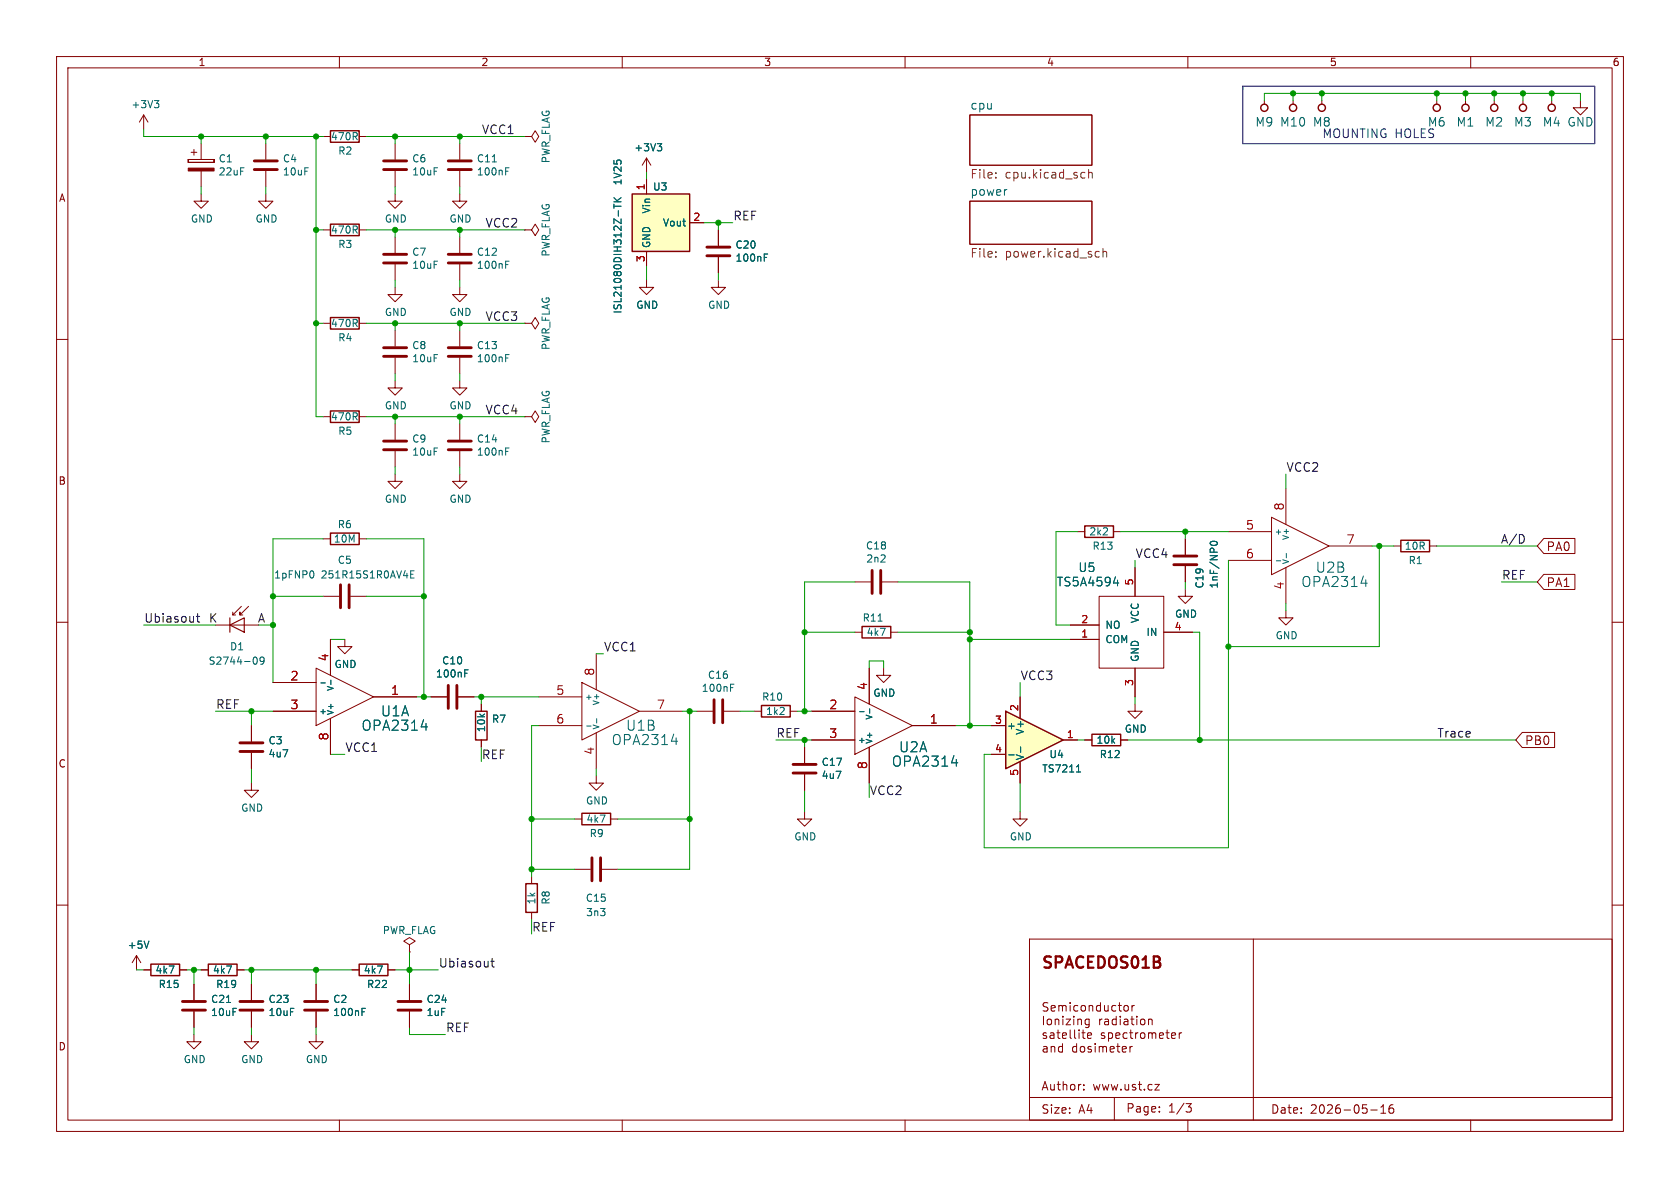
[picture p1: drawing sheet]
<svg xmlns="http://www.w3.org/2000/svg" width="297mm" height="210mm" viewBox="0 0 297 210" stroke-linecap="round" stroke-linejoin="round" font-family="sans-serif">
<g fill="none" stroke="#840000" stroke-width=".18">
<path d="M10 10h277v190h-277zM12 12h273v186h-273zM60 10v2M110 10v2M160 10v2M210 10v2M260 10v2M33.3 28.2v.5zM33.3 28.7h4.5zM33.3 28.2h4.5zM33.8 26.9h1M34.3 26.4v1"/>
<path d="M35.6 34.3v1.3h1.2l-1.2 1.2-1.3-1.2h1.3M35.6 25.4v2.8M35.6 30.2v2.8M37.8 28.2v.5zM47 34.3v1.3h1.3l-1.3 1.2-1.3-1.2h1.3M57.1 24.1h1.3M63.5 24.1h1.3M69.8 34.3v1.3h1.3l-1.3 1.2-1.2-1.2h1.2M171.4 20.3h21.6v8.9h-21.6zM171.4 35.6h21.6v7.6h-21.6zM57.1 40.6h1.3M63.5 40.6h1.3"/>
<path d="M69.8 50.8v1.3h1.3l-1.3 1.2-1.2-1.2h1.2M10 60h2M285 60h2M57.1 95.3h1.3M63.5 95.3h1.3M190.5 94h1.3M196.8 94h1.3M209.5 95.3v2.7M10 110h2M38.1 110.5h7.6M41.1 108.7h.6M42.7 107.2l-1.6 1.5v-.5"/>
<path d="M43.9 107.2l-1.5 1.5v-.5v.5h.5M55.9 118.1l10.1 5.1-10.1 5.1zM57.1 105.4h2.8M58.4 113v6.4M61 113v1.3h1.2l-1.2 1.3-1.3-1.3h1.3M62 105.4h2.8M105.4 115.6v6.3M151.1 102.9h2.8M151.1 111.8h1.3M153.7 118.1v6.4M156 102.9h2.7M156.2 118.1v1.3h1.3l-1.3 1.3-1.3-1.3h1.3"/>
<path d="M157.5 111.8h1.2M189.2 110.5h5.1M189.2 113h5.1M194.3 105.4h11.4v12.7h-11.4zM200.7 100.3v5.1M200.7 118.1v5.1M205.7 111.8h5.1M209.5 104.1v1.3h1.3l-1.3 1.3-1.2-1.3h1.2M209.5 100.1v2.8M285 110h2M44.4 138.4v1.3h1.3l-1.3 1.3-1.2-1.3h1.2M44.4 128.3v2.8"/>
<path d="M44.4 133.1v2.8M48.3 125.7h7.6M48.3 120.7h7.6M58.4 127v6.4M66 123.2h7.7M85.1 124.5v1.2M85.1 130.8v1.3M95.2 123.2h7.7M95.2 128.3h7.7M102.9 120.7l10.1 5-10.1 5.1zM105.4 129.5v6.4M113 125.7h7.6"/>
<path d="M123.2 125.7h2.8M128 125.7h2.8M133.3 125.7h1.3M139.7 125.7h1.3M143.5 125.7h7.6M143.5 130.8h7.6M151.1 123.2l10.2 5.1-10.2 5.1zM153.7 132.1v6.3M161.3 128.3h7.6M191.8 130.8h1.2M198.1 130.8h1.3M200.7 124.5v1.2h1.2l-1.2 1.3-1.3-1.3h1.3"/>
<path d="M94 154.9v1.3M101.6 153.7h2.8M106.4 153.7h2.8M180.3 143.5v1.3h1.3l-1.3 1.3-1.2-1.3h1.2M10 160h2M34.3 174v2.8M34.3 178.8v2.8M35.6 171.5h1.2M41.9 171.5h1.3M44.4 174v2.8M44.4 178.8v2.8M55.9 174v2.8"/>
<path d="M55.9 178.8v2.8M62.2 171.5h1.3M68.6 171.5h1.2M72.4 167l1-.6-1-.7-1 .7 1 .6v1.3M72.4 168.3h.1M72.4 174v2.8M72.4 178.8v2.8M94 161.3v1.3M182 166h103v32h-103zM184.5 179.7v1.5M185.3 177.3l-.6-.1-.2 .2v.4l.6 .3 .2 .4-.3 .2h-.6M185.8 178.2l.7-.1v-.3l-.5-.1-.2 .3 .1 .7h.6"/>
<path d="M187.2 177.9l.4-.2 .2 .3M187.2 177.7v1M187.8 178l.2-.3 .4 .1 .1 .9M187.8 178v.7M187.9 179.7v.1M189.2 177.2v.2M189.2 177.7v1M189.8 179.7v.1M190.5 177.8l-.4-.1-.3 .3v.5l.2 .2h.5M191.2 177.9l.2-.2 .4 .2 .1 .6-.1 .2h-.4l-.2-.1zM192.5 177.9l.3-.2 .3 .1 .1 .9M192.5 177.7v1"/>
<path d="M194.5 177.8l-.4-.1-.3 .3v.5l.2 .2h.5M194.5 177.2v1.5M195.3 177.7v1h.4l.2-.1M195.9 177.7v1M197.3 177.8l-.5-.1-.3 .3v.5l.2 .2h.6M197.3 179.7v1.5M197.7 177.7h.6M197.9 177.2v1.3l.4 .2M198 179.7v.1M198.8 177.8l.4-.1 .3 .3v.5l-.3 .2h-.4l-.1-.2v-.5zM200.1 177.7v1M200.1 179.7v1.2l.4 .3"/>
<path d="M200.5 177.7l-.2 .1-.2 .2M201 179.7v.1M221.6 166v32M285 160h2M34.3 182.9v1.3h1.3l-1.3 1.2-1.3-1.2h1.3M44.4 182.9v1.3h1.3l-1.3 1.2-1.2-1.2h1.2M55.9 182.9v1.3h1.2l-1.2 1.2-1.3-1.2h1.3M60 198v2M110 198v2M160 198v2M182 194h103M184.5 185.1h.5l.1 .9"/>
<path d="M185 183.4l-.2 .2-.4-.1M185.1 185.3l-.5 .1a.29 .29 0 0 0-.2 .3 .29 .29 0 0 0 .2 .3l.5-.1M185.1 180.4l.3-.2h.4l.1 .2M185.6 183.4l.2 .2 .5-.1M185.8 185v1M185.8 185.1l.2-.1 .4 .1 .1 .9M186.3 182.8v.8M186.5 180.2v1M186.5 180.3l.3-.1h.3l.1 1M187 183.4l.4 .2M187.8 184.5v1.5M187.8 183.4l.2 .2 .5-.1"/>
<path d="M187.8 185.1l-.4-.1-.3 .3v.4l.2 .2h.5M187.9 180.2v1M188.5 180.2h.8l-.8 1M189.2 183.4l.2 .2M189.8 180.2v1M190 183.4l.2 .2M190.3 185.1l-.4-.1-.3 .3v.4l.2 .2h.5M190.3 184.5v1.5M190.5 180.3l.3-.1h.3l.1 1M190.5 180.2v1M190.8 182.6v1M191.1 185.1l.4-.1 .3 .3v.4l-.3 .3-.4-.1-.1-.2v-.4z"/>
<path d="M191.5 183.4l.3 .2M191.6 192.6v.1M191.6 191.8v.1M192.3 183.4l.2 .2 .4-.1M192.5 180.2h-.4l-.3 .2M192.5 180.2v1.2M192.9 185.1l-.4-.1-.2 .2 .1 .2 .5 .2v.3h-.6M193.6 184.5v.1M193.6 185v1M194.3 185.1l.5-.1 .2 .2M194.3 185v1M194.4 180.2v1"/>
<path d="M194.8 180.2h-.3l-.1 .2M195 185.2l.2-.2 .3 .1 .1 .9M195 185.2v.8M195.3 183.4l-.2 .2-.4-.1M195.3 180.2h.6l.1 1M196 182.6v1.5M196.3 185.5l.7-.2-.1-.2-.4-.1-.2 .2v.7h.6M196.7 183.3l-.3 .3-.4-.1M197 194v4M197.3 183.4l.2 .2 .4-.1M197.3 180.2h-.4l-.3 .2M197.4 185h.6"/>
<path d="M197.6 184.5v1.3l.4 .2M198 180.2v1M198.4 185.5l.7-.2-.1-.2-.4-.1-.2 .2 .1 .7h.5M198.5 183.3l.3 .3 .5-.1M198.8 180.2h.5l.1 1M199.3 182.6h-.5l-.2 .1M199.4 180.5l-.5 .1a.29 .29 0 0 0-.2 .3 .29 .29 0 0 0 .2 .3l.5-.1M199.7 182.6h.6M199.8 185v1M199.9 180.2h.6M199.9 182.1v1.3l.4 .2M200.2 185l-.3 .1-.1 .2"/>
<path d="M200.8 182.6v1M201 180.2v1M201.2 182.6h-.3l-.1 .3M201.6 180.4l.3-.2h.4l.1 .2M203 180.3l.3-.1h.3l.1 1M203 180.2v1M204.2 191.7h.8l-.8 1h.8M205 196.5v.1M205 195.7v.1M209.7 195.1h.9l-.5 .6 .4 .1 .1 .5-.3 .3h-.4M210 198v2M242.3 196.2h1.2"/>
<path d="M244.1 196.8h.9M244.1 195.7l.4-.4v1.5M246.3 195.3a.59 .59 0 0 0-.8 .6v.6l.2 .2 .4 .1 .2-.1 .1-.5-.1-.3h-.5l-.3 .3M260 198v2"/>
</g>
<path d="M176 31.3v.2M176 30.5v.2M191.7 30.5h.1M191.8 31.4l-.1 .1M192.5 30v1.5M192.5 30.6l.2-.1h.3l.1 1M176 44.5v.2M176 45.3v.2M193.9 44.4l.4 .1M194.3 45.4l-.4 .1M195 44.6l.2-.2 .4 .1v1M195 43.9v1.6" fill="none" stroke="#725600" stroke-width=".18"/>
<g fill="none" stroke="#006464" stroke-width=".18">
<path d="M177.9 33.5h.1M214 95.9a.75 .75 0 0 1 1.2 .2 .72 .72 0 0 1-1.3-.1zM44.9 116.2l.2-.1a.68 .68 0 0 1 .4 .7 .68 .68 0 0 1-.4 .6h-.2M46.7 116.7l-.3 .2h-.3l-.1-.2 .1-.5 .3-.1 .2 .2a.84 .84 0 0 1-.3 1.1h-.2M55.4 101l.1 .4-.1 .7M72.6 101.5h.4M73.2 100.9h-.6v1.3h.6M155.2 109.8h.8M196.8 103.1h1M197.6 102.6v1M56.7 120.7h.8M58.5 120.2v.8"/>
<path d="M74.5 128.5h1.1M103.7 128.3h.8M105.5 127v.8M118.7 131h1.1M129.1 121.6h.5M129.1 121h.7M152 125.8h.8M153.7 125.3v.8M168.2 134.8h1.1M40 177.2h.8M64 178.9h.4M64 178.3h.6"/>
</g>
<path d="M58.4 23.1h5.1v2h-5.1zM58.4 39.6h5.1v2.1h-5.1zM58.4 94.2h5.1v2.1h-5.1zM191.8 93h5v2h-5zM152.4 110.7h5.1v2.1h-5.1zM84.1 125.7h2v5.1h-2zM134.6 124.7h5.1v2h-5.1zM193 129.8h5.1v2h-5.1zM93 156.2h2v5.1h-2zM36.8 170.4h5.1v2.1h-5.1zM63.5 170.4h5.1v2.1h-5.1z" fill="none" stroke="#840000" stroke-width=".25"/>
<g fill="none" stroke="#840000" stroke-width=".51">
<path d="M207.5 98.3h4.1M207.5 99.8h4.1M60.2 103.4v4M61.7 103.4v4M154.2 100.8v4.1M155.7 100.8v4.1M42.4 131.3h4.1M42.4 132.8h4.1M126.2 123.7v4.1M127.8 123.7v4.1M104.6 151.6v4.1M106.2 151.6v4.1"/>
<path d="M32.3 177h4M32.3 178.6h4M42.4 177h4.1M42.4 178.6h4.1M53.8 177h4.1M53.8 178.6h4.1M70.4 177h4M70.4 178.6h4"/>
</g>
<path d="M40.6 110.5l2.6-1.3v2.6zM40.6 109.2v2.6" fill="none" stroke="#840000" stroke-width=".2"/>
<path d="M33.3 29.7h4.5v.5h-4.5z" fill="#840000" stroke="#840000" stroke-width=".18"/>
<path d="M177.8 125.7l10.2 5.1-10.2 5.1z" fill="#ffffc2"/>
<g fill="none" stroke="#840000" stroke-width=".25">
<path d="M58.4 56.1h5.1v2.1h-5.1zM177.8 125.7l10.2 5.1-10.2 5.1zM26.7 170.4h5v2.1h-5z"/>
<circle cx="254" cy="19" r=".63"/>
</g>
<g fill="none" stroke="#840000" stroke-width=".18">
<path d="M254 17.8v.6M25.4 20.3l-.8 1.3M25.4 20.3l.8 1.3M25.4 20.3v2.6M47 25.4v2.8M47 30.2v2.8M69.8 25.4v2.8M69.8 30.2v2.8M57.1 57.2h1.3M63.5 57.2h1.3M81.3 83.8v1.3h1.2l-1.2 1.3-1.3-1.3h1.3M142.2 132.1v2.8"/>
<path d="M142.2 136.9v2.8M175.3 128.3h2.5M175.3 133.4h2.5M180.3 123.2v3.8M180.3 134.6v3.8M188 130.8h2.5M142.2 143.5v1.3h1.3l-1.3 1.3-1.2-1.3h1.2M24.1 168.9l-.7 1.3M24.1 168.9l.8 1.3M24.1 168.9v2.6M25.4 171.5h1.3M31.7 171.5h1.3"/>
</g>
<path d="M27.3 17.8h.8l-.4 .5M27.8 18.3l.3 .2v.3l-.3 .2M178.3 133.4h1M180.4 132v1M190.3 136.5h.7M190.6 135.4l.1-.2v1.3M26.3 166.4l-.4 1.2" fill="none" stroke="#006464" stroke-width=".18"/>
<path d="M45 28.4h4M45 30h4M67.8 28.4h4.1M67.8 30h4.1M140.2 135.1h4.1M140.2 136.7h4.1" fill="none" stroke="#840000" stroke-width=".51"/>
<path d="M111.8 34.3h10.1v10.2h-10.1z" fill="#ffffc2"/>
<g fill="none" stroke="#840000" stroke-width=".25">
<path d="M111.8 34.3h10.1v10.2h-10.1zM58.4 72.6h5.1v2.1h-5.1zM247.6 95.5h5.1v2h-5.1zM102.9 143.8h5v2h-5z"/>
<circle cx="223.5" cy="19" r=".63"/>
<circle cx="228.6" cy="19" r=".63"/>
<circle cx="233.7" cy="19" r=".63"/>
<circle cx="259.1" cy="19" r=".63"/>
<circle cx="264.2" cy="19" r=".63"/>
<circle cx="269.2" cy="19" r=".63"/>
<circle cx="274.3" cy="19" r=".63"/>
</g>
<g fill="none" stroke="#840000" stroke-width=".18">
<path d="M223.5 17.8v.6M228.6 17.8v.6M233.7 17.8v.6M259.1 17.8v.6M264.2 17.8v.6M269.2 17.8v.6M274.3 17.8v.6M279.4 17.8v1.3h1.3l-1.3 1.2-1.3-1.2h1.3M81.3 34.3v1.3h1.2l-1.2 1.2-1.3-1.2h1.3M81.3 25.4v2.8M81.3 30.2v2.8M92.7 24.1h1.3l.6-1 .6 1-.6 1-.6-1"/>
<path d="M92.7 24.1h.1M114.3 27.9v2.6M114.3 31.8v2.5M114.3 27.9l-.8 1.3M114.3 27.9l.8 1.3M121.9 39.4h2.6M69.8 41.9v2.8M69.8 46.7v2.8M69.8 58.4v2.8M81.3 50.8v1.3h1.2l-1.2 1.2-1.3-1.2h1.3M81.3 41.9v2.8M81.3 46.7v2.8"/>
<path d="M81.3 58.4v2.8M92.7 57.2h1.3l.6-1.1 .6 1.1-.6 1-.6-1M92.7 57.2h.1M92.7 40.6h1.3l.6-1 .6 1-.6 1.1-.6-1.1M92.7 40.6h.1M114.3 49.5v1.3h1.3l-1.3 1.3-1.3-1.3h1.3M114.3 44.5v2.5M127 49.5v1.3h1.3l-1.3 1.3-1.3-1.3h1.3M127 40.6v2.8M127 45.5v2.8M57.1 73.7h1.3M63.5 73.7h1.3"/>
<path d="M69.8 67.3v1.3h1.3l-1.3 1.3-1.2-1.3h1.2M69.8 63.2v2.8M69.8 74.9v2.8M69.8 79.8v2.8M81.3 67.3v1.3h1.2l-1.2 1.3-1.3-1.3h1.3M81.3 63.2v2.8M81.3 74.9v2.8M81.3 79.8v2.8M92.7 73.7h1.3l.6-1.1 .6 1.1-.6 1-.6-1M92.7 73.7h.1M69.8 83.8v1.3h1.3l-1.3 1.3-1.2-1.3h1.2M209.5 95.3v2.7"/>
<path d="M217.2 94h7.6M217.2 99.1h7.6M224.8 91.4l10.1 5.1-10.1 5.1zM227.3 86.4v6.3M234.9 96.5h7.7M246.4 96.5h1.2M252.7 96.5h1.3M272.9 95.2h5.5v2.7h-5.5l-1.1-1.4zM58.4 113v6.4M153.7 118.1v6.4M189.2 110.5h5.1M189.2 113h5.1"/>
<path d="M200.7 100.3v5.1M200.7 118.1v5.1M205.7 111.8h5.1M209.5 100.1v2.8M227.3 108v1.2h1.3l-1.3 1.3-1.2-1.3h1.2M227.3 100.3v6.4M272.9 101.5h5.5v2.7h-5.5l-1.1-1.3zM44.4 128.3v2.8M44.4 133.1v2.8M48.3 125.7h7.6M48.3 120.7h7.6M58.4 127v6.4"/>
<path d="M66 123.2h7.7M76.2 123.2h2.8M81 123.2h2.8M85.1 124.5v1.2M85.1 130.8v1.3M105.4 137.2v1.2h1.3l-1.3 1.3-1.3-1.3h1.3M142.2 132.1v2.8M142.2 136.9v2.8M143.5 125.7h7.6M143.5 130.8h7.6M153.7 132.1v6.3M161.3 128.3h7.6"/>
<path d="M175.3 128.3h2.5M175.3 133.4h2.5M180.3 123.2v3.8M180.3 134.6v3.8M188 130.8h2.5M191.8 130.8h1.2M198.1 130.8h1.3M269.1 129.5h5.7v2.6h-5.7l-1.1-1.3zM101.6 144.8h1.3M107.9 144.8h1.3M25.4 171.5h1.3M31.7 171.5h1.3"/>
<path d="M34.3 174v2.8M34.3 178.8v2.8M35.6 171.5h1.2M41.9 171.5h1.3M44.4 174v2.8M44.4 178.8v2.8M55.9 174v2.8M55.9 178.8v2.8M62.2 171.5h1.3M68.6 171.5h1.2M72.4 174v2.8M72.4 178.8v2.8"/>
</g>
<g fill="none" stroke="#006464" stroke-width=".18">
<path d="M87 28.6h.8M89.4 30.3h.4M89.4 29.7h.6M108.5 36.1v.7M108.5 36.5h1.3M108.5 35.7h1.3M108.5 34.9l.8 .8M109.3 37.2v1M109.8 34.9l-.7 .6M116.2 25.4h.8l-.4 .5M116.7 25.9l.3 .2v.3l-.3 .3M89.4 46.8h.4"/>
<path d="M89.4 46.2h.6M135.1 45.5h.4M135.1 44.9h.6M89.4 63.3h.4M89.4 62.7h.6M89.4 79.8h.4M89.4 79.2h.6M214 95.9a.75 .75 0 0 1 1.2 .2 .72 .72 0 0 1-1.3-.1zM225.6 99.1h.8M227.4 97.8v.8M82.2 119h.4M82.2 118.4h.6"/>
<path d="M196.8 103.1h1M197.6 102.6v1M240.6 103.1h1.1M56.7 120.7h.8M58.5 120.2v.8M74.5 128.5h1.1M152 125.8h.8M153.7 125.3v.8M168.2 134.8h1.1M178.3 133.4h1M180.4 132v1M190.3 136.5h.7"/>
<path d="M190.6 135.4l.1-.2v1.3M26.3 166.4l-.4 1.2M40 177.2h.8M64 178.9h.4M64 178.3h.6"/>
</g>
<g fill="none" stroke="#840000" stroke-width=".51">
<path d="M79.2 28.4h4.1M79.2 30h4.1M67.8 45h4.1M67.8 46.5h4.1M79.2 45h4.1M79.2 46.5h4.1M125 43.7h4M125 45.2h4M67.8 61.5h4.1M67.8 63h4.1M67.8 78h4.1M67.8 79.5h4.1"/>
<path d="M79.2 61.5h4.1M79.2 63h4.1M79.2 78h4.1M79.2 79.5h4.1M79.2 121.2v4M80.8 121.2v4"/>
</g>
<path d="M269.4 94.9v.8M34.7 109h.6M34.9 108.5v1.3l.4 .2M86.8 169.9h.6M87 169.4v1.3l.4 .2" fill="none" stroke="#0f0f0f" stroke-width=".18"/>
<path d="M219.7 15.2h62.2v10.2h-62.2z" fill="none" stroke="#0000c2" stroke-width=".18"/>
<g fill="none" stroke="#009600" stroke-width=".18">
<path d="M223.5 17.8v-1.3h55.9v1.3M228.6 16.5v1.3M233.7 16.5v1.3M254 16.5v1.3M259.1 16.5v1.3M264.2 16.5v1.3M269.2 16.5v1.3M274.3 16.5v1.3M25.4 22.9v1.2h31.7M35.6 24.1v1.3M35.6 33v1.3M47 24.1v1.3"/>
<path d="M47 33v1.3M55.9 24.1v49.6h1.2M64.8 24.1h27.9M69.8 24.1v1.3M69.8 33v1.3M81.3 24.1v1.3M81.3 33v1.3M114.3 30.5v1.3M124.5 39.4h5M127 39.4v1.2M55.9 57.2h1.2M55.9 40.6h1.2"/>
<path d="M64.8 57.2h27.9M64.8 40.6h27.9M69.8 40.6v1.3M69.8 49.5v1.3M69.8 57.2v1.2M81.3 40.6v1.3M81.3 49.5v1.3M81.3 57.2v1.2M114.3 47v2.5M127 48.3v1.2M64.8 73.7h27.9M69.8 66v1.3"/>
<path d="M69.8 73.7v1.2M81.3 66v1.3M81.3 73.7v1.2M57.1 95.3h-8.8v25.4M64.8 95.3h10.1v27.9M69.8 82.6v1.2M81.3 82.6v1.2M190.5 94h-3.8v16.5h2.5M198.1 94h19.1M200.7 99.1v1.2M209.5 94v1.3M217.2 99.1v50.8h-43.2v-16.5h1.3"/>
<path d="M227.3 83.8v2.6M242.6 96.5h3.8M243.8 96.5v17.8h-26.6M254 96.5h17.8M25.4 110.5h12.7M45.7 110.5h2.6M48.3 105.4h8.8M58.4 113h2.6M64.8 105.4h10.1M105.4 115.6h1.3M142.2 111.8h8.9M151.1 102.9h-8.9v22.8"/>
<path d="M153.7 118.1v-1.3h2.5v1.3M158.7 102.9h12.7v25.4M158.7 111.8h12.7M171.4 113h17.8M209.5 102.9v1.2M210.8 111.8h1.3v19M227.3 106.7v1.3M265.4 102.9h6.4M38.1 125.7h10.2M44.4 125.7v2.6M44.4 135.9v2.5M58.4 133.4h2.6"/>
<path d="M73.7 123.2h2.5M83.8 123.2h11.4M85.1 123.2v1.3M95.2 128.3h-1.2v26.6M105.4 135.9v1.3M120.6 125.7h2.6M121.9 125.7v28h-12.7M130.8 125.7h2.5M137.2 130.8h6.3M141 125.7h2.5M142.2 130.8v1.3M142.2 139.7v3.8"/>
<path d="M168.9 128.3h6.4M180.3 120.7v2.5M180.3 138.4v5.1M190.5 130.8h1.3M199.4 130.8h68.6M200.7 123.2v1.3M94 153.7h7.6M94 144.8h7.6M109.2 144.8h12.7M24.1 171.5h1.3M33 171.5h2.6M34.3 171.5v2.5"/>
<path d="M43.2 171.5h19M44.4 171.5v2.5M55.9 171.5v2.5M69.8 171.5h7.7M72.4 168.3v5.7M34.3 181.6v1.3M44.4 181.6v1.3M55.9 181.6v1.3M72.4 181.6v1.3h6.3"/>
</g>
<g fill="#009600" stroke="#009600" stroke-width=".18">
<circle cx="69.8" cy="73.7" r=".46"/>
<circle cx="69.8" cy="57.2" r=".46"/>
<circle cx="81.3" cy="73.7" r=".46"/>
<circle cx="81.3" cy="57.2" r=".46"/>
<circle cx="74.9" cy="123.2" r=".46"/>
<circle cx="85.1" cy="123.2" r=".46"/>
<circle cx="94" cy="153.7" r=".46"/>
<circle cx="94" cy="144.8" r=".46"/>
<circle cx="121.9" cy="144.8" r=".46"/>
<circle cx="121.9" cy="125.7" r=".46"/>
<circle cx="72.4" cy="171.5" r=".46"/>
<circle cx="55.9" cy="171.5" r=".46"/>
<circle cx="44.4" cy="171.5" r=".46"/>
<circle cx="34.3" cy="171.5" r=".46"/>
<circle cx="55.9" cy="57.2" r=".46"/>
<circle cx="47" cy="24.1" r=".46"/>
<circle cx="69.8" cy="40.6" r=".46"/>
<circle cx="35.6" cy="24.1" r=".46"/>
<circle cx="55.9" cy="40.6" r=".46"/>
<circle cx="55.9" cy="24.1" r=".46"/>
<circle cx="69.8" cy="24.1" r=".46"/>
<circle cx="48.3" cy="110.5" r=".46"/>
<circle cx="48.3" cy="105.4" r=".46"/>
<circle cx="74.9" cy="105.4" r=".46"/>
<circle cx="44.4" cy="125.7" r=".46"/>
<circle cx="81.3" cy="24.1" r=".46"/>
<circle cx="127" cy="39.4" r=".46"/>
<circle cx="81.3" cy="40.6" r=".46"/>
<circle cx="243.8" cy="96.5" r=".46"/>
<circle cx="217.2" cy="114.3" r=".46"/>
<circle cx="209.5" cy="94" r=".46"/>
<circle cx="171.4" cy="128.3" r=".46"/>
<circle cx="212.1" cy="130.8" r=".46"/>
<circle cx="171.4" cy="111.8" r=".46"/>
<circle cx="171.4" cy="113" r=".46"/>
<circle cx="142.2" cy="111.8" r=".46"/>
<circle cx="142.2" cy="125.7" r=".46"/>
<circle cx="142.2" cy="130.8" r=".46"/>
<circle cx="254" cy="16.5" r=".46"/>
<circle cx="259.1" cy="16.5" r=".46"/>
<circle cx="269.2" cy="16.5" r=".46"/>
<circle cx="274.3" cy="16.5" r=".46"/>
<circle cx="233.7" cy="16.5" r=".46"/>
<circle cx="264.2" cy="16.5" r=".46"/>
<circle cx="228.6" cy="16.5" r=".46"/>
</g>
<text font-size="2.8" fill="#840000" x="184" y="171.8">SPACEDOS01B</text>
<g font-size="2.5" fill="#006464">
<text x="232.5" y="101.4">U2B</text>
<text x="230" y="104">OPA2314</text>
<text x="63.8" y="129.4">OPA2314</text>
<text x="67.3" y="126.8">U1A</text>
<text x="108.1" y="131.9">OPA2314</text>
<text x="110.6" y="129.4">U1B</text>
<text x="157.6" y="135.7">OPA2314</text>
<text x="158.9" y="133.2">U2A</text>
</g>
<g font-size="2.1" fill="#0f0f0f">
<text x="85.1" y="23.8">VCC1</text>
<text x="85.7" y="40.3">VCC2</text>
<text x="129.5" y="39.1">REF</text>
<text x="85.7" y="56.8">VCC3</text>
<text x="85.7" y="73.3">VCC4</text>
<text x="227.3" y="83.5">VCC2</text>
<text x="200.7" y="98.7">VCC4</text>
<text x="265.3" y="96.2">A/D</text>
<text x="265.4" y="102.6">REF</text>
<text x="25.4" y="110.2">Ubiasout</text>
<text x="36.8" y="110.2">K</text>
<text x="45.5" y="110.2">A</text>
<text x="106.7" y="115.3">VCC1</text>
<text x="38.1" y="125.4">REF</text>
<text x="180.3" y="120.3">VCC3</text>
<text x="137.2" y="130.5">REF</text>
<text x="254" y="130.5">Trace</text>
<text x="61" y="133">VCC1</text>
<text x="77.5" y="171.1">Ubiasout</text>
<text x="78.7" y="182.6">REF</text>
</g>
<g font-size="2.1" fill="#006464">
<text x="171.4" y="19.5">cpu</text>
<text x="221.8" y="22.6">M9 M10</text>
<text x="232" y="22.6">M8</text>
<text x="257.4" y="22.6">M1</text>
<text x="262.5" y="22.6">M2</text>
<text x="267.6" y="22.6">M3</text>
<text x="272.6" y="22.6">M4 GND</text>
<text x="171.4" y="34.7">power</text>
<text x="190.6" y="101.3">U5</text>
<text x="186.7" y="103.9">TS5A4594</text>
</g>
<g font-size="2.1" fill="#0000c2">
<text x="252.3" y="22.6">M6</text>
<text x="233.7" y="24.5">MOUNTING HOLES</text>
</g>
<g font-size="2.1" fill="#725600">
<text x="171.4" y="31.9">File:</text>
<text x="177.6" y="31.9">cpu.kicad_sch</text>
<text x="171.4" y="45.8">File:</text>
<text x="177.6" y="45.8">power.kicad_sch</text>
</g>
<g font-size="2.1" fill="#a90000">
<text x="220.2" y="93.7">5</text>
<text x="227.1" y="90.3" transform="rotate(-90 227.1 90.3)">8</text>
<text x="220.2" y="98.8">6</text>
<text x="238" y="96.3">7</text>
<text x="227.1" y="104.3" transform="rotate(-90 227.1 104.3)">4</text>
<text x="58.2" y="117" transform="rotate(-90 58.2 117)">4</text>
<text x="105.2" y="119.5" transform="rotate(-90 105.2 119.5)">8</text>
<text x="51.3" y="125.5">3</text>
<text x="51.3" y="120.4">2</text>
<text x="69" y="122.9">1</text>
<text x="98.3" y="122.9">5</text>
<text x="116" y="125.5">7</text>
<text x="146.5" y="125.5">2</text>
<text x="153.4" y="122.1" transform="rotate(-90 153.4 122.1)">4</text>
<text x="58.2" y="131" transform="rotate(-90 58.2 131)">8</text>
<text x="98.3" y="128">6</text>
<text x="146.5" y="130.6">3</text>
<text x="164.3" y="128">1</text>
<text x="105.2" y="133.5" transform="rotate(-90 105.2 133.5)">4</text>
<text x="153.4" y="136.1" transform="rotate(-90 153.4 136.1)">8</text>
</g>
<g font-size="2.1" fill="#840000">
<text x="273.3" y="97.6">PA0</text>
<text x="273.3" y="104">PA1</text>
<text x="269.5" y="131.9">PB0</text>
<text x="184" y="182.7">Semiconductor</text>
<text x="201.9" y="182.7">Ionizing</text>
<text x="184" y="193">Author:</text>
<text x="184" y="197.1">Size:</text>
<text x="190.7" y="197.1">A4</text>
<text x="193.2" y="193">www.ust.cz</text>
<text x="199" y="196.9">Page:</text>
<text x="206.5" y="196.9">1/3</text>
<text x="224.6" y="197.1">Date:</text>
<text x="231.6" y="197.1">2026-05-16</text>
</g>
<g font-size="2.1" fill="#009600">
<text x="85.1" y="134.3">REF</text>
<text x="153.7" y="140.7">VCC2</text>
<text x="94" y="164.8">REF</text>
</g>
<g font-size="1.8" fill="#840000">
<text x="35" y="11.9">1</text>
<text x="85" y="11.9">2</text>
<text x="135" y="11.9">3</text>
<text x="185" y="11.9">4</text>
<text x="235" y="11.9">5</text>
<text x="285" y="11.9">6</text>
<text x="10.3" y="35.9">A</text>
<text x="10.3" y="85.9">B</text>
<text x="10.3" y="135.9">C</text>
<text x="10.3" y="185.9">D</text>
</g>
<g font-size="1.8" fill="#006464">
<text x="23.1" y="19.3">+3V3</text>
<text x="38.6" y="28.9">C1</text>
<text x="49.9" y="28.9">C4</text>
<text x="58.4" y="25">470R</text>
<text x="59.7" y="27.5">R2</text>
<text x="72.8" y="28.9">C6</text>
<text x="84.2" y="28.9">C11</text>
<text x="97.4" y="28.9" transform="rotate(-90 97.4 28.9)">PWR_FLAG</text>
<text x="112" y="26.9">+3V3</text>
<text x="38.6" y="31.2">22uF</text>
<text x="49.9" y="31.2">10uF</text>
<text x="72.8" y="31.2">10uF</text>
<text x="84.2" y="31.2">100nF</text>
<text x="110.1" y="32.5" transform="rotate(-90 110.1 32.5)">1V25</text>
<text x="115.4" y="33.9">U3</text>
<text x="33.7" y="39.5">GND</text>
<text x="45.1" y="39.5">GND</text>
<text x="58.4" y="41.5">470R</text>
<text x="67.9" y="39.5">GND</text>
<text x="79.4" y="39.5">GND</text>
<text x="115.2" y="37.8" transform="rotate(-90 115.2 37.8)">Vin</text>
<text x="117.1" y="40.2">Vout</text>
<text x="59.7" y="44">R3</text>
<text x="72.8" y="45.4">C7</text>
<text x="72.8" y="47.7">10uF</text>
<text x="84.2" y="47.7">100nF</text>
<text x="84.2" y="45.4">C12</text>
<text x="97.4" y="45.5" transform="rotate(-90 97.4 45.5)">PWR_FLAG</text>
<text x="115.2" y="43.9" transform="rotate(-90 115.2 43.9)">GND</text>
<text x="129.9" y="46.5">100nF</text>
<text x="129.9" y="44.1">C20</text>
<text x="58.4" y="58">470R</text>
<text x="67.9" y="56.1">GND</text>
<text x="79.4" y="56.1">GND</text>
<text x="110.1" y="55.5" transform="rotate(-90 110.1 55.5)">ISL21080DIH312Z-TK</text>
<text x="112.4" y="54.8">GND</text>
<text x="125.1" y="54.8">GND</text>
<text x="59.7" y="60.6">R4</text>
<text x="72.8" y="61.9">C8</text>
<text x="72.8" y="64.2">10uF</text>
<text x="84.2" y="64.2">100nF</text>
<text x="84.2" y="61.9">C13</text>
<text x="97.4" y="62" transform="rotate(-90 97.4 62)">PWR_FLAG</text>
<text x="58.4" y="74.5">470R</text>
<text x="59.7" y="77.1">R5</text>
<text x="67.9" y="72.6">GND</text>
<text x="79.4" y="72.6">GND</text>
<text x="72.8" y="78.4">C9</text>
<text x="72.8" y="80.7">10uF</text>
<text x="84.2" y="80.7">100nF</text>
<text x="84.2" y="78.4">C14</text>
<text x="97.4" y="78.5" transform="rotate(-90 97.4 78.5)">PWR_FLAG</text>
<text x="67.9" y="89.1">GND</text>
<text x="79.4" y="89.1">GND</text>
<text x="59.6" y="93.6">R6</text>
<text x="192.5" y="94.8">2k2</text>
<text x="58.9" y="96.1">10M</text>
<text x="59.6" y="99.9">C5</text>
<text x="153" y="97.3">C18</text>
<text x="153.1" y="99.6">2n2</text>
<text x="193" y="97.4">R13</text>
<text x="248.2" y="97.4">10R</text>
<text x="248.9" y="99.9">R1</text>
<text x="48.4" y="102.5">1pFNP0</text>
<text x="56.8" y="102.5">251R15S1R0AV4E</text>
<text x="213" y="104.1" transform="rotate(-90 213 104.1)">C19</text>
<text x="215.5" y="104.1" transform="rotate(-90 215.5 104.1)">1nF/NP0</text>
<text x="152.4" y="110.1">R11</text>
<text x="153.1" y="112.6">4k7</text>
<text x="195.3" y="111.4">NO</text>
<text x="195.3" y="113.9">COM</text>
<text x="201.5" y="110.3" transform="rotate(-90 201.5 110.3)">VCC</text>
<text x="202.6" y="112.6">IN</text>
<text x="207.6" y="109.4">GND</text>
<text x="225.4" y="113.2">GND</text>
<text x="36.8" y="117.7">S2744-09</text>
<text x="40.6" y="115.2">D1</text>
<text x="59.1" y="118.3">GND</text>
<text x="77" y="120">100nF</text>
<text x="78.1" y="117.7">C10</text>
<text x="201.5" y="117.1" transform="rotate(-90 201.5 117.1)">GND</text>
<text x="124" y="122.5">100nF</text>
<text x="125.1" y="120.2">C16</text>
<text x="134.6" y="124.1">R10</text>
<text x="154.3" y="123.4">GND</text>
<text x="47.4" y="131.8">C3</text>
<text x="86" y="129.5" transform="rotate(-90 86 129.5)">10k</text>
<text x="86.9" y="128">R7</text>
<text x="135.3" y="126.6">1k2</text>
<text x="177.9" y="129.1">+</text>
<text x="181.2" y="130" transform="rotate(-90 181.2 130)">V+</text>
<text x="193.8" y="131.7">10k</text>
<text x="198.8" y="129.7">GND</text>
<text x="47.4" y="134.1">4u7</text>
<text x="145.2" y="135.6">C17</text>
<text x="145.2" y="137.9">4u7</text>
<text x="181.2" y="134.5" transform="rotate(-90 181.2 134.5)">V-</text>
<text x="184.2" y="136.8">TS7211</text>
<text x="185.4" y="134.2">U4</text>
<text x="194.3" y="134.2">R12</text>
<text x="42.5" y="143.7">GND</text>
<text x="103.5" y="142.4">GND</text>
<text x="103.6" y="145.6">4k7</text>
<text x="104.1" y="148.2">R9</text>
<text x="140.3" y="148.8">GND</text>
<text x="178.4" y="148.8">GND</text>
<text x="94.8" y="160" transform="rotate(-90 94.8 160)">1k</text>
<text x="97.4" y="160" transform="rotate(-90 97.4 160)">R8</text>
<text x="103.5" y="159.6">C15</text>
<text x="22.5" y="167.9">+5V</text>
<text x="67.6" y="165.3">PWR_FLAG</text>
<text x="103.5" y="162.2">3n3</text>
<text x="27.4" y="172.3">4k7</text>
<text x="37.5" y="172.3">4k7</text>
<text x="64.2" y="172.3">4k7</text>
<text x="27.9" y="174.9">R15</text>
<text x="37.2" y="177.5">C21</text>
<text x="37.2" y="179.8">10uF</text>
<text x="38.1" y="174.9">R19</text>
<text x="47.4" y="177.5">C23</text>
<text x="47.4" y="179.8">10uF</text>
<text x="58.8" y="177.5">C2</text>
<text x="58.8" y="179.8">100nF</text>
<text x="64.8" y="174.9">R22</text>
<text x="75.3" y="179.8">1uF</text>
<text x="75.3" y="177.5">C24</text>
<text x="32.4" y="188.1">GND</text>
<text x="42.5" y="188.1">GND</text>
<text x="54" y="188.1">GND</text>
</g>
<g font-size="1.8" fill="#a90000">
<text x="114" y="33.7" transform="rotate(-90 114 33.7)">1</text>
<text x="122.5" y="39.1">2</text>
<text x="114" y="46.4" transform="rotate(-90 114 46.4)">3</text>
<text x="200.4" y="103.6" transform="rotate(-90 200.4 103.6)">5</text>
<text x="191.1" y="110.2">2</text>
<text x="191.1" y="112.8">1</text>
<text x="207.6" y="111.5">4</text>
<text x="180.1" y="125.8" transform="rotate(-90 180.1 125.8)">2</text>
<text x="200.4" y="121.4" transform="rotate(-90 200.4 121.4)">3</text>
<text x="175.8" y="128">3</text>
<text x="188.5" y="130.6">1</text>
<text x="175.8" y="133.1">4</text>
<text x="180.1" y="137.2" transform="rotate(-90 180.1 137.2)">5</text>
</g>
<g font-size="1.4" fill="#006464">
<text x="225.3" y="94.7">+</text>
<text x="228.1" y="95.6" transform="rotate(-90 228.1 95.6)">V+</text>
<text x="228.1" y="99.8" transform="rotate(-90 228.1 99.8)">V-</text>
<text x="59.2" y="122.3" transform="rotate(-90 59.2 122.3)">V-</text>
<text x="103.4" y="123.9">+</text>
<text x="106.1" y="124.8" transform="rotate(-90 106.1 124.8)">V+</text>
<text x="56.4" y="126.5">+</text>
<text x="59.2" y="126.5" transform="rotate(-90 59.2 126.5)">V+</text>
<text x="106.1" y="129" transform="rotate(-90 106.1 129)">V-</text>
<text x="151.6" y="131.5">+</text>
<text x="154.4" y="131.6" transform="rotate(-90 154.4 131.6)">V+</text>
<text x="154.4" y="127.4" transform="rotate(-90 154.4 127.4)">V-</text>
</g>
</svg>
